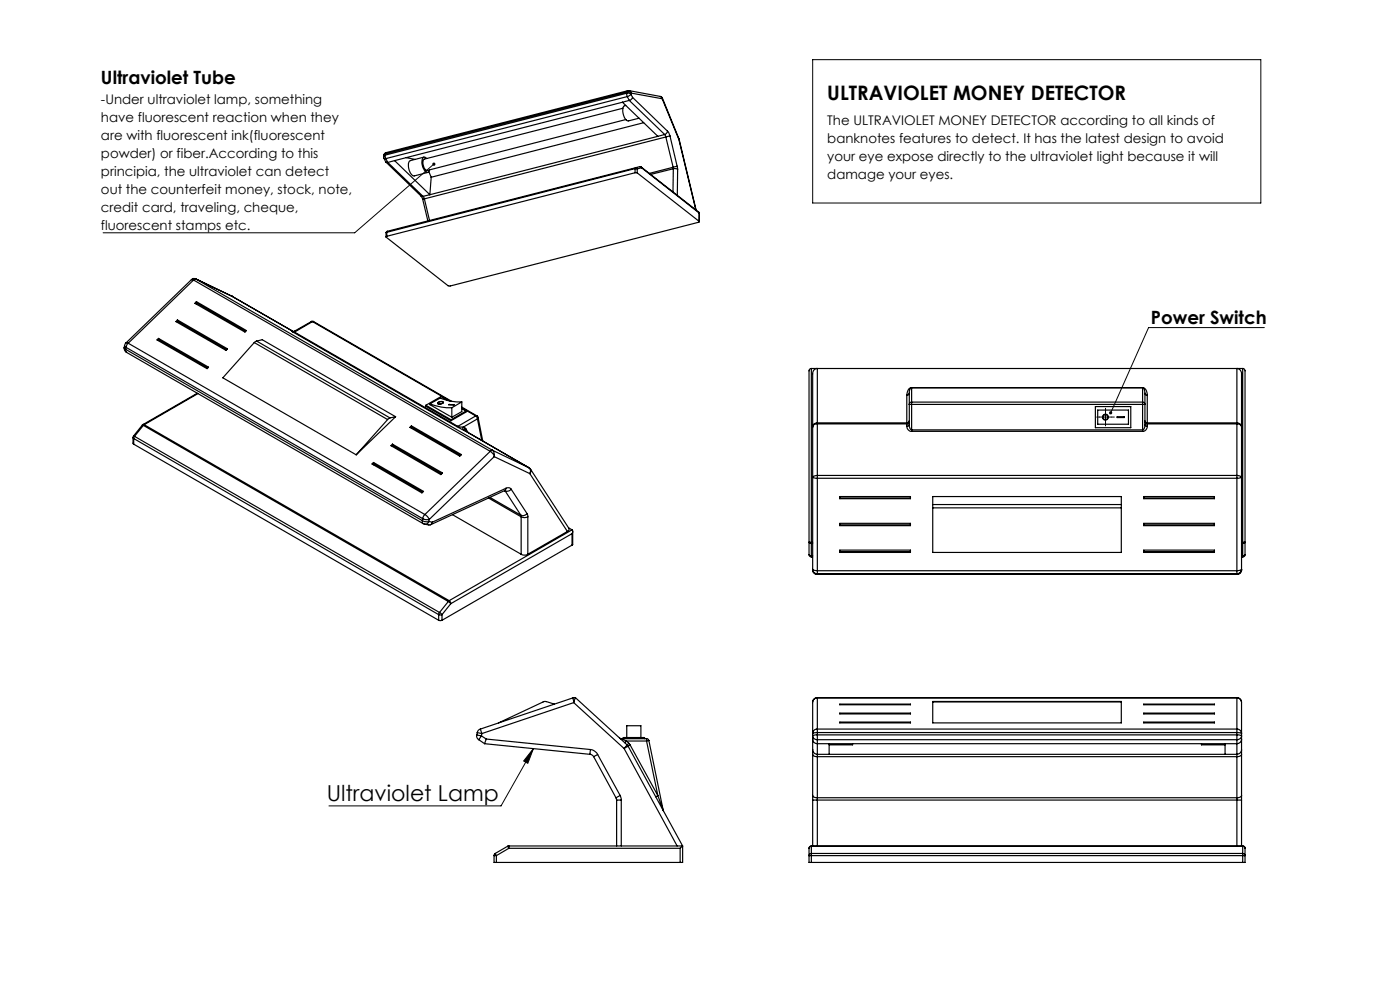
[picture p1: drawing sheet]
<svg xmlns="http://www.w3.org/2000/svg" width="297mm" height="210mm" viewBox="0 0 297 210" stroke-linecap="round" stroke-linejoin="round" font-family="sans-serif">
<path d="M172.4 12.7h95.1v30.4h-95.1zM92 34.8l-16.8 14.6h-53.3M268.2 69.5h-24.5l-8.1 18.1M233.3 88.5h2.5M234.5 87.2v2.5M113.2 158.8l-1.2 3.1-.9-.5zM113.2 158.8l-6.9 12.1h-36.5" fill="none" stroke="#000" stroke-width=".21"/>
<path d="M233.3 88.5h-.6M234.5 87.2v-.6M234.5 89.7v.6M235.8 88.5h.6" fill="none" stroke="#000" stroke-width=".21" stroke-dasharray="15.2 1.3 1.3 1.3"/>
<path d="M91.9 34.5l.4 .1-.3 .2 .3-.2a.35 .35 0 0 1-.1 .5 .35 .35 0 0 1-.5-.1 .35 .35 0 0 1 .2-.5zM235.4 87.3a.33 .33 0 0 1 .5 .2 .33 .33 0 0 1-.4 .4l.1-.3-.1 .3a.31 .31 0 0 1-.2-.3 .31 .31 0 0 1 .1-.3zM113.2 158.8l-1.2 3.1-.9-.5z" fill="#000"/>
<g fill="none" stroke="#000" stroke-width=".25">
<path d="M132.9 19.8l.4-.1 .5 .3M132.9 19.8l.2 .7M132.9 19.8l-51.2 13.1M133 19.5h.5l.4 .2M133 19.5l-.1 .3M133 19.5l-51.3 13.1M133.1 19.3l-.1 .2M133.1 19.3l-51.2 13.1M133.4 19.2l-.3 .1M133.4 19.2l.3 .2 .2 .3M133.4 19.2l6.7 1.3M133.8 20l-.7 .5"/>
<path d="M133.8 20l.4 .7M133.9 19.7l-.1 .3M133.9 19.7l6.6 1.2M81.4 33.2l.1 .4M81.4 32.9v.3M81.5 33.6l.4 .8 .4 .1M81.5 33.6h.3M81.7 32.9l.1 .7M81.7 32.9l-.3 .3M81.7 32.6l-.3 .3M81.7 32.6v.3M81.8 33.6l.5 .9"/>
<path d="M81.9 34.4l7.4 7.2M81.9 32.4l-.3 .2-.2 .3M81.9 32.4l-.2 .2M82.3 34.5l7.4 7.2M83.7 34.1l-1.4 .4M83.7 34.1l7.5 7.2M86.1 33.4l2 .4M89.9 33.3l-2.8 .8a2.17 2.17 0 0 0 .1 2.8l.4 .4h.3l2.9-.7M90.5 33.6a.54 .54 0 0 0-.7-.2 .54 .54 0 0 0-.3 .6 2.27 2.27 0 0 0 1.3 2.6l.3-.6M91 36.4l.5 1.2M91.5 37.6l-.3 3.7M132 21.7l7.6 7.2"/>
<path d="M132 21.7l-48.3 12.4M132.2 23l-42.2 10.8a1.71 1.71 0 0 0 .6 2.4l42.2-10.8M132.8 22.4a1.27 1.27 0 0 0-.6 1.8 1.54 1.54 0 0 0 1.1 1.4l2.3-.5M133.1 20.5l.4 .8M133.1 20.5l-51.3 13.1M133.5 21.3l7.5 7.2M133.5 21.3l-1.5 .4M134.2 20.7l-.4 .5-.3 .1M134.2 20.7l7.4 7.1M134.7 36.6l.5 .1M134.7 35.8h.5M134.7 36.6l-52.6 13.5"/>
<path d="M134.7 35.8v.8M134.7 35.8l-52.6 13.5M134.8 35.6l.4 .2M134.8 35.6l-.1 .2M134.8 35.6l-52.6 13.5M135.2 36.7l13.1 10.2M135.2 35.8v.9M135.7 35.3l.3 .1M135.7 35.3l.4 .3M135.7 35.3l-.9 .3M136 35.4l12.4 9.7-.1 .1M136 35.4l.1 .2"/>
<path d="M136.1 35.6l-.9 .2M136.1 35.6l12.2 9.6M136.6 26l-45.1 11.6M139.6 28.9l-48.4 12.4M140.1 20.5l.3 .2 .1 .1M140.1 20.5l.4 .3M140.5 20.8v.1M140.5 20.7l3.5 8.7M140.5 20.9l3.5 8.7M141 28.5l.3 .6M141 28.5l-1.4 .4M141.3 29.1l1.5 6.4"/>
<path d="M141.3 29.1l-51.3 13.1M141.6 27.8l.5 1M141.6 27.8l-.3 .6-.3 .1M142.1 28.8l-.8 .3M142.1 28.8l1.6 6.5M142.8 35.5v.3M142.8 35.5l-5.1 1.3M142.8 35.8l1 .1M142.8 35.8v4.9M142.8 35.8l-4.8 1.2M143.7 35.3l.1 .6M143.7 35.3l-.9 .2"/>
<path d="M143.8 35.9l-.1 5.5M144 29.6h.1M144 29.6l3.6 14.9M144 29.4l.1 .2M144 29.4v.2M144.1 29.6l3.6 14.9M40.6 59.3l.5 .1M40.6 59.3l-13.9 13.4M41.1 59.4l62.9 36.3M41.1 59.4l-13.9 13.4M41.5 59.1l7.7 3.8M41.5 59.2l-.5-.1-.4 .2"/>
<path d="M41.5 59.2l-.4 .2M41.5 59.2l62.9 36.3M81.9 49.4v.9M82.1 49.3l-.2 .1M82.1 49.3v.8M82.2 49.1l-.3 .3M82.2 49.1l-.1 .2M89.3 41.6l.4 .7M89.3 41.6l.4 .1M89.7 42.3l1.1 4.6M89.7 41.7l.3 .5M90 42.2l-.3 .1"/>
<path d="M90 42.2l1.1 4.6M91.2 41.3l-1.5 .4M148.3 46.9l-.1 .3-52.7 13.5-.4-.1-13.2-10.3 .2-.2M148.3 45.2v1.7M148.4 45.1l-.1 2M26.4 73.7v.6l.4 .4M26.4 73.7l.3 .4M26.4 73.3l.3 .4M26.4 73.3v.4M26.7 74.1l.1 .6M26.7 74.1l62.9 36.3M26.7 72.7l-.3 .6"/>
<path d="M26.7 72.7l.5 .1M26.7 73.7l63 36.3M26.7 73.7v.4M26.8 74.7l63 36.4M27.2 72.8l-.5 .9M27.2 72.8l62.9 36.3M33.3 72.1l.3-.3 10.6 6.1-.3 .3zM33.6 71.8l.2 .3M33.8 72.1l10.3 6M33.8 72.1l-.2 .1M37.6 67.9l10.7 6.1-.4 .3-10.6-6.1zM37.6 67.9l.2 .3"/>
<path d="M37.8 68.2l10.3 6M37.8 68.2l-.2 .2M41.7 64l10.6 6.1-.3 .3-10.7-6.1zM41.7 64l.1 .3M41.8 64.3l10.3 6M41.8 64.3l-.2 .2M49.2 62.9h.1M49.2 62.9l13 7.4-13-7.4M53.9 72.7l-6.6 7.4 28.3 16.4M53.9 72.7l28.3 16.3M54.4 72.3l-.5 .4M54.4 72.3l1.2-.2 28.3 16.3"/>
<path d="M54.4 72.3l28.3 16.3M62.2 70.5l34.7 20M62.3 70.4l-.4-.1 .3 .2M62.4 70.3h-.3M62.4 70.3l.1 .1M62.5 70.4l-.3 .1M62.5 70.4l34.6 20M66 68.2h.5M66 68.2h.3M66 68.2l-3.6 2.1M66.3 68.2h.2M66.3 68.2l-3.8 2.2"/>
<path d="M66.3 68.2l29.1 16.8M66.5 68.2l29.3 17M172.1 78.2l-.3 .1-.2 .4v38.9M172.1 78.2h91.5M172.1 78.2v36.8M263.6 78.2l.3 .1 .2 .3v39M263.6 78.2v36.8M28.2 92.8v1.3l.2 .1M28.2 92.8l.2 .2M28.3 92.5l-.1 .3M28.3 92.5l.2 .1M28.4 93l64.7 37.4"/>
<path d="M28.4 93v1.2M28.4 94.2l64.7 37.4M28.5 92.6l-.1 .4M28.5 92.6l64.7 37.3M30.2 90.2h.2M30.2 90.2l-1.9 2.3M30.3 90.1l-.1 .1M30.3 90.1h.3M30.4 90.2l64.7 37.4M30.4 90.2l-1.9 2.4M30.6 90.1l-.2 .1M30.6 90.1l64.7 37.3"/>
<path d="M41.8 83.4l-11.5 6.7M42 83.5l-11.4 6.6M78.9 98.4l.3-.3 10.7 6.1-.4 .4zM79.2 98.1l.1 .3M79.3 98.4l10.4 6M79.3 98.4l-.1 .2M82.2 89l-6.6 7.5M82.7 88.6l-.5 .4M82.9 94.5l.4-.3 10.6 6.1-.4 .4zM83.3 94.2l.1 .3M83.4 94.5l10.3 6M83.4 94.5l-.2 .2"/>
<path d="M83.9 88.4l-8.3 8.1M83.9 88.4l-1.2 .2M87 90.7l.3-.4 10.6 6.1-.4 .4zM87.3 90.3l.1 .4M87.4 90.7l10.3 5.9M87.4 90.7l-.2 .1M90.3 86v.2l5.4 3M90.3 86l5.4 3M91.2 85.6a10.4 10.4 0 0 0 4.6 .9M91.2 85.6v.3l4.6 2.6M92.9 85.6v-.1v.1M92.9 85.4a.96 .96 0 0 1 1.2-.1 .84 .84 0 0 1-1.3 .2z"/>
<path d="M93 85.4a.63 .63 0 0 1 .9 0 .55 .55 0 0 1-.5 .3 .55 .55 0 0 1-.4-.3zM94 85.4v.1M95 84.9l-1.4-.8-3.3 1.9M95.2 85.9h1.1zM95.3 85.8v.1M95.7 89v.2M95.8 86.5v2M96.9 90.5l1.5 .8M97.1 90.4l1.1 .2M97.1 90.4l-.2 .1M98 85.3a11 11 0 0 1-4.6-.9l-2.2 1.2M98 86.4l3.2 1.8"/>
<path d="M98 85.3l-2.2 1.2M98 85.3v2l-2.2 1.2M98 86.7l.8 .5M98 86.5l2.9 1.7M98.2 90.6v.4l.2 .3M98.2 90.6l.4 .2M98.4 91.3l.3 .1M98.6 90.8l-.1 .3 .2 .3M98.6 90.8l.2 .2M98.7 91.4h.1M98.7 91.4l13.5 7.8M98.8 91l-.1 .4"/>
<path d="M98.8 91l.5 .8M98.8 87.2v.2l-3.1 1.8M98.8 87.2l-3.1 1.8M100.9 88.2l.4 .7M100.9 88.2h.3M100.9 88.2l-3.8 2.2M101.2 88.2l.2 .3M101.3 88.9l-3.1 1.7M101.3 88.9l.9 4.5M101.4 88.5l-.1 .4M101.4 88.5l1 5M104 95.7l.9 1"/>
<path d="M104 95.7l-13.9 13.4M104.4 95.5l.4 .4 .1 .8M104.4 95.5l-.4 .2M104.4 95.5l7.7 3.7M104.8 96.9l-13.7 13.3M104.8 96.9l7.6 3.6M104.9 96.7l-.1 .2M112.1 99.2a.88 .88 0 0 1 .3 1.3M112.1 99.2h.1M112.2 99.2l.3 .3M112.5 99.5l8.2 12.6v.3l-.3 .3M112.5 99.5l.1 .3-.2 .7"/>
<path d="M173.4 89.7v-11.5a1.03 1.03 0 0 0-1 1.1v41.5a1.02 1.02 0 0 0 1 1M173.4 89.7a.91 .91 0 0 0-1 .9 .83 .83 0 0 1 1-.7M173.4 89.7v.2M173.4 89.9v11M173.4 89.9h19M173.4 89.7h19M192.4 90.4a1.08 1.08 0 0 0 1 1.1M192.4 89.7v.2M192.4 83.8v5.9M192.4 89.9v.5M192.9 90.1v.2a.86 .86 0 0 0 .5 .9M192.9 90.1l-.2 .2-.3 .1"/>
<path d="M192.9 89.6l-.2 .2-.3 .1M192.9 89.2l-.2 .4-.3 .1M192.9 83.4l-.2 .4h-.3M192.9 83.4v6.7M193.4 91.2v.3M193.4 85.3l-.5 .3a.2 .2 0 0 0 .1 .2 .2 .2 0 0 0 .3 0h.1M193.4 85.3v.5M193.4 82.3a1.1 1.1 0 0 0-.5 1.1M193.4 82.2a1.44 1.44 0 0 0-1 1.6M193.4 82.2v.1M193.4 91.5h49M193.4 91.2h49"/>
<path d="M193.4 85.3h49M193.4 85.8h49M193.4 82.3v3M193.4 85.8v5.4M193.4 82.3h49M193.4 82.2h49M232.4 86.2h7.5v4.5h-7.5zM232.9 87h6.5v3h-6.5zM237 88.4h1.5v.2h-1.5zM242.4 91.2v.3M242.4 85.3v.5M242.4 85.3l.3 .1 .2 .3-.5 .1"/>
<path d="M242.4 82.3l.3 .3 .2 .8M242.4 82.2a1.38 1.38 0 0 1 1 1.6M242.4 82.2v.1M242.4 82.3v3M242.4 85.8v5.4M242.9 90.1a.98 .98 0 0 1-.5 1.1M242.9 90.1l.1 .2 .4 .1M242.9 89.6l.1 .2 .4 .1M242.9 89.2l.2 .4 .3 .1M242.9 83.4l.2 .4h.3M242.9 83.4v6.7M243.4 90.4a1.03 1.03 0 0 1-1 1.1"/>
<path d="M243.4 89.7v.2M243.4 83.8v5.9M243.4 89.9v.5M243.4 89.9h19M243.4 89.7h19M262.4 89.7v-11.5a1.03 1.03 0 0 1 1 1.1v41.5a1.02 1.02 0 0 1-1 1M262.4 89.7a.91 .91 0 0 1 1 .9 .83 .83 0 0 0-1-.7M262.4 89.7v.2M262.4 89.9v11M89.6 110.4l.5 .3 .9-.1M89.6 110.4l.2 .7M89.7 110l.7 .2h.7"/>
<path d="M89.7 110l-.1 .4M89.8 111.1l.3 .1M90.1 109.1l.6 .5 .4 .6M90.1 109.1l-.4 .9M91 110.6l-.5 .6h-.4M91 110.6l.7 .2M91.1 110.2l-.1 .4M91.7 110.8l-.2 .4-.3 .2-1.1-.2M96 109.2l14.6 8.4M103.6 105.6l7 4M103.9 105.5l6.6 3.8M107 104.1h.1"/>
<path d="M107.1 104.1l-15.8 7.2M107.1 104.1h.1M107.1 104v.1M107.1 104.1l3.4 5.2M107.4 103.6a.8 .8 0 0 1 1 .2M107.4 103.6l-.3 .5M107.4 103.6l-15.7 7.2M108.4 103.8a1.1 1.1 0 0 1-1.3 .3M108.4 103.8l3.4 5.1M110.5 109.3l.1 .3M110.6 117.6a1.5 1.5 0 0 0 1.4 0M110.6 109.6a1.5 1.5 0 0 0 1.4 0"/>
<path d="M110.6 109.6v8M111.8 108.9l.2 .7M111.8 108.9a1.06 1.06 0 0 1-1.3 .4M112 109.6v8M112.4 100.5l8 12.2M120.4 112.7l-8.4 4.9M120.6 112l.8 .4M121.4 112.4l.1 .2-.1 .6M121.4 113.2l-25.8 14.8M121.4 113.2v2.4M121.4 115.6l-27.6 16M121.4 112.4l-26.1 15"/>
<path d="M121.5 112.7v2.8l-.1 .1M171.6 117.6l.5 .3M171.6 117.6l.2 .4 .3 .1M172.1 115v.3M172.1 115h-.5l.5 .3M172.1 117.9v.2M172.1 115.3v2.6M172.1 118.1h.3M172.1 115h.3M172.1 115.3h.3M172.1 117.9h.3M172.4 101.2l1 .3"/>
<path d="M172.4 101.2h.1M173.4 100.9v.6M173.4 100.9l-1 .3M173.4 101.5h89M173.4 100.9h89M173.4 101.5v19.6M178.2 116.7h14.9v.5h-14.9zM178.2 105.3h14.9v.5h-14.9zM178.2 111h14.9v.5h-14.9zM178.2 105.6h14.9M178.2 111.3h14.9M178.2 117h14.9"/>
<path d="M197.9 107v.7M197.9 107.7v9.5h40v-9.5M197.9 107v-1.7h40v1.7M197.9 107h40M197.9 107.7h40M237.9 107v.7M242.6 116.7h15v.5h-15zM242.6 105.3h15v.5h-15zM242.6 111h15v.5h-15zM242.6 105.6h15M242.6 111.3h15M242.6 117h15"/>
<path d="M262.4 100.9l.6 .1 .3 .2M262.4 100.9v.6M262.4 101.5v19.6M263.3 101.2l-.9 .3M263.3 101.2h.1M263.4 118.1h.2M263.4 115h.2M263.4 115.3h.2M263.4 117.9h.2M263.6 115v.3M263.6 115h.5l-.5 .3M263.6 117.9v.2"/>
<path d="M263.6 115.3v2.6M264.1 117.6l-.5 .3M264.1 117.6l-.2 .5h-.3M93.1 130.4h.7M93.1 131.6h.7M93.1 130.4v1.2M93.2 129.9l.6 .5M93.2 129.9l-.1 .5M93.8 130.4v1.2M95.1 127.6l.5 .4M95.1 127.6l-1.9 2.3M95.3 127.4l.3 .6"/>
<path d="M95.3 127.4l-.2 .2M95.6 128l-1.8 2.4M173.4 121.1l-.9-.2-.1-.2a.96 .96 0 0 0 1 1M173.4 121.1v.6M173.4 121.8h89M173.4 121.7v.1M173.4 121.1h89M173.4 121.7h89M262.4 121.1l.7-.1 .3-.3a.96 .96 0 0 1-1 1M262.4 121.1v.6M262.4 121.8h.1M262.4 121.7v.1"/>
<path d="M101.1 155.9l1 .2M101.1 155.9a.93 .93 0 0 0 .5 1M101.2 155.4l1 .2M101.2 155.4l-.1 .5M101.6 156.9l1.2 .9M101.9 154.6l.3 1M101.9 154.6l-.4 .3-.3 .5M102.1 156.1l-.5 .8M102.1 156.1l1.1 .7M102.2 155.6l-.1 .5M102.8 157.8l22.4 2.2M103.2 156.8l-.4 1"/>
<path d="M103.2 156.8l22 2.2M117.6 149.4l-2.1-.6-9.7 4.5M121.5 148.1l.2 .7M121.5 148.1l-19.6 6.5M121.7 149l-19.5 6.6M121.7 149l10.7 9.8M121.7 148.8v.2M122.1 148l-.4 .8M122.1 148l-.6 .1M122.1 148l11 10M125.2 159a2.07 2.07 0 0 1 1.6 1M125.2 159v1"/>
<path d="M131.4 156.6l.4 .1M131.8 156.7l1.1 .5M131.8 156.7h5.4M132.2 156.7v-.3h4.5v.3M132.4 158.8l11.3 20.6M132.9 157.2l-.4 .3M132.9 157.2l.5 .4M132.9 157.2h4.3M133 156.4v-2.5h3v2.5M133.1 158l-.7 .8M133.1 158l.1 .3M133.2 158.3l-.8 .5"/>
<path d="M133.2 158.3l11.6 21.1M133.4 157.6l-.3 .4M133.4 157.6l.3 .5M133.7 158.1l-.5 .2M133.7 158.1l5.9 10.7M137.2 156.7v.5M137.2 156.7h.2l.3 .4M137.2 157.2l2.4 11.6M137.7 157.1l-.5 .1M137.7 157.1l3 14.8M172.4 156.8a.96 .96 0 0 0 1 1h89a.96 .96 0 0 0 1-1M172.4 148.8v10.2"/>
<path d="M172.4 159a1.02 1.02 0 0 0 1 1M172.4 159v1M173.4 148a1.08 1.08 0 0 0-1 .8M173.4 155.9v1M173.4 155.9h-.2a.47 .47 0 0 0-.6 0 .47 .47 0 0 0-.1 .5l.3 .4 .6 .1M173.4 154.6a.96 .96 0 0 0-1 1l1-.2M173.4 154.6v.8M173.4 148.1a1.01 1.01 0 0 0-1 .7M173.4 148v.1M173.4 148.1v6.5M173.4 155.4v.5M173.4 156.9v3.1"/>
<path d="M173.4 148h89M173.4 156.9h89M173.4 155.9h89M173.4 155.4h89M173.4 154.6h89M173.4 148.1h89M175.9 157.8v2.2M178.2 149.4h14.9v.1h-14.9zM178.2 151.3h14.9v.1h-14.9zM178.2 153.2h14.9v.1h-14.9zM180.9 157.8v.2h-5M197.9 148.9h40"/>
<path d="M197.9 148.9v4.4h40v-4.4M242.6 149.4h15v.1h-15zM242.6 151.3h15v.1h-15zM242.6 153.2h15v.1h-15zM254.9 157.8v.2h5M259.9 157.8v2.2M262.4 148a.99 .99 0 0 1 .9 .8M262.4 155.9v1M262.4 155.9h.2a.63 .63 0 0 1 .8 .3l-.3 .5-.7 .2M262.4 154.6a.96 .96 0 0 1 1 1l-1-.2M262.4 154.6v.8M262.4 148.1a.93 .93 0 0 1 .9 .7"/>
<path d="M262.4 148v.1M262.4 148.1v6.5M262.4 155.4v.5M262.4 156.9v3.1M263.3 148.8l.1 10.2M263.4 159a1.02 1.02 0 0 1-1 1M263.4 159v1M107.7 179.5l.2 .4M107.7 179.5l-2.6 1.5M107.9 179.4v.5M107.9 179.4l-.2 .1M107.9 179.4h36.9"/>
<path d="M107.9 179.9l-2.6 1.6M107.9 179.9h36.4M125.2 160l.3 .1 .4 .4M125.9 160.5l4.8 8.7M126.8 160l-.9 .5M126.8 160l4.8 8.7M130.7 169.2l.1 .5M130.8 169.7h1M130.8 169.7v9.7M131.6 168.7l.2 1M131.6 168.7l-.9 .5M131.8 169.7v9.7"/>
<path d="M139.6 168.8l-.5 .2M139.6 168.8l1.1 3.1M140.7 171.9l.1 .1M144.3 179.9v3M144.8 179.4l-.5 .5M144.8 179.4v3.5h-.5M171.6 179.9v3h.5M172.1 179.5l-.3 .1-.2 .3M172.1 179.4v.1M172.1 179.4l-.3 .2-.2 .3M172.1 179.5v1.5M172.1 179.5h91.5"/>
<path d="M172.1 179.4h91.5M172.4 160a.9 .9 0 0 0 1 .5M172.4 168.7a.86 .86 0 0 0 1 .5M172.4 169.7h1M172.4 168.7v1M172.4 160v8.7M172.4 169.7v9.7M173.4 160v.5M173.4 169.2v.5M173.4 160.5v8.7M173.4 169.7v9.7M173.4 160h89"/>
<path d="M173.4 160.5h89M173.4 169.2h89M173.4 169.7h89M262.4 160v.5M262.4 169.2v.5M262.4 169.7h1M262.4 160.5v8.7M262.4 169.7v9.7M263.4 160a.9 .9 0 0 1-1 .5M263.4 168.7a.86 .86 0 0 1-1 .5M263.4 168.7v1M263.4 160v8.7"/>
<path d="M263.4 169.7v9.7M263.6 179.5l.4 .1 .1 .3M263.6 179.4l.3 .1 .2 .4M263.6 179.4v.1M263.6 179.5v1.5M264.1 179.9v3h-.5M104.8 181.5h.5M104.8 181.5v1.4h.5M105.1 181l.2 .5M105.1 181l-.3 .5M105.3 182.9h39M105.3 181.5v1.4"/>
<path d="M172.1 181l-.3 .2-.2 .3h.5M172.1 181v.5M172.1 181.5v1.4M172.1 181.5h91.5M172.1 182.9h91.5M172.1 181h91.5M263.6 181l.5 .3a.2 .2 0 0 1-.1 .3 .2 .2 0 0 1-.3-.1h-.1M263.6 181v.5M263.6 181.5v1.4"/>
<circle cx="234.5" cy="88.5" r=".62"/>
<circle cx="234.5" cy="88.5" r=".51"/>
</g>
<text font-size="4.7" x="69.3" y="169.9">Ultraviolet Lamp</text>
<text font-size="4.2" x="175.5" y="21.2">ULTRAVIOLET MONEY DETECTOR</text>
<g font-size="3.9">
<text x="21.4" y="17.9">Ultraviolet Tube</text>
<text x="244.1" y="68.6">Power Switch</text>
</g>
<g font-size="2.8">
<text x="21.4" y="22">-Under ultraviolet lamp, something</text>
<text x="21.4" y="25.8">have fluorescent reaction when they</text>
<text x="21.4" y="29.6">are with fluorescent ink(fluorescent</text>
<text x="175.5" y="26.5">The ULTRAVIOLET MONEY DETECTOR according to all kinds of</text>
<text x="21.4" y="33.4">powder) or fiber.According to this</text>
<text x="175.5" y="30.3">banknotes features to detect. It has the latest design to avoid</text>
<text x="175.5" y="34.1">your eye expose directly to the ultraviolet light because it will</text>
<text x="21.4" y="37.3">principia, the ultraviolet can detect</text>
<text x="21.4" y="41.1">out the counterfeit money, stock, note,</text>
<text x="175.5" y="38">damage your eyes.</text>
<text x="21.4" y="44.9">credit card, traveling, cheque,</text>
<text x="21.4" y="48.7">fluorescent stamps etc.</text>
</g>
</svg>
